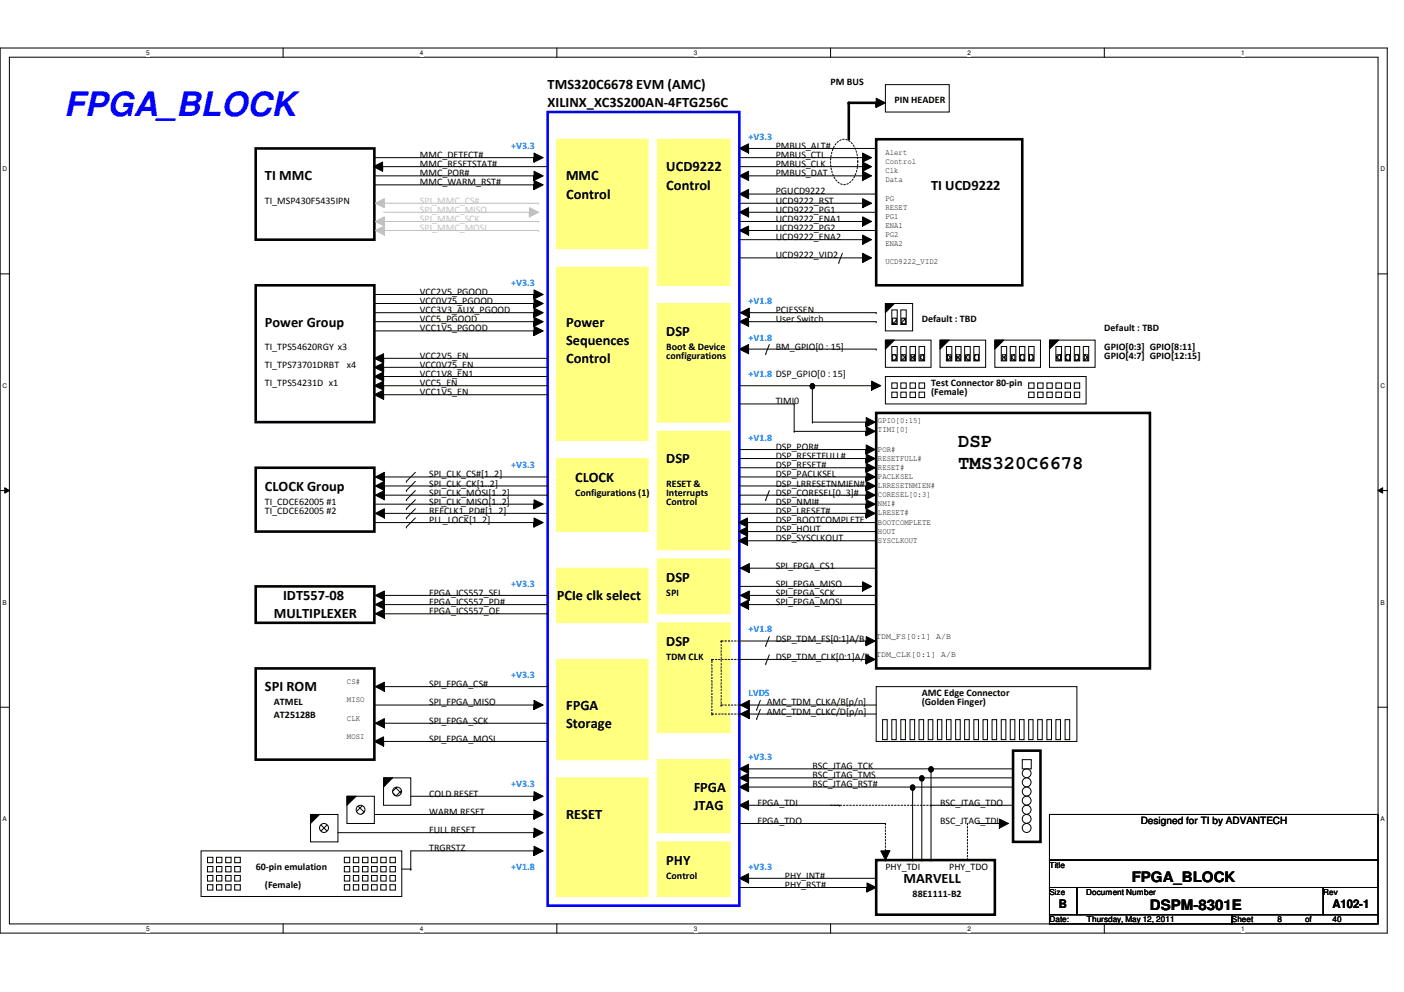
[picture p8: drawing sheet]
<svg xmlns="http://www.w3.org/2000/svg" width="297mm" height="210mm" viewBox="0 0 297 210" stroke-linecap="round" stroke-linejoin="round" font-family="sans-serif">
<path d="M0 10.2h293.5v187.2h-293.5zM2 12.1h289.5v183.4h-289.5z" fill="none" stroke="#000" stroke-width=".21"/>
<g fill="#fff">
<path d="M30.9 10.4h.8v1.5h-.8z"/>
<path d="M30.9 195.7h.8v1.5h-.8z"/>
</g>
<path d="M59.9 10.2v1.9M59.9 195.5v1.9" fill="none" stroke="#000" stroke-width=".21"/>
<g fill="#fff">
<path d="M88.9 10.4h.7v1.5h-.7z"/>
<path d="M88.9 195.7h.7v1.5h-.7z"/>
</g>
<path d="M117.8 10.2v1.9M117.8 195.5v1.9" fill="none" stroke="#000" stroke-width=".21"/>
<g fill="#fff">
<path d="M146.8 10.4h.7v1.5h-.7z"/>
<path d="M146.8 195.7h.7v1.5h-.7z"/>
</g>
<path d="M175.7 10.2v1.9M175.7 195.5v1.9" fill="none" stroke="#000" stroke-width=".21"/>
<g fill="#fff">
<path d="M204.7 10.4h.7v1.5h-.7z"/>
<path d="M204.7 195.7h.7v1.5h-.7z"/>
</g>
<path d="M233.6 10.2v1.9M233.6 195.5v1.9" fill="none" stroke="#000" stroke-width=".21"/>
<g fill="#fff">
<path d="M262.6 10.4h.8v1.5h-.8z"/>
<path d="M262.6 195.7h.8v1.5h-.8z"/>
<path d="M.5 35h1v1.5h-1z"/>
<path d="M292.1 35h.9v1.5h-.9z"/>
<path d="M.5 80.9h1v1.5h-1z"/>
<path d="M292.1 80.9h.9v1.5h-.9z"/>
</g>
<path d="M0 58h2M291.5 58h2" fill="none" stroke="#000" stroke-width=".21"/>
<g fill="#fff">
<path d="M.5 126.7h.9v1.5h-.9z"/>
<path d="M292.1 126.7h.8v1.5h-.8z"/>
</g>
<path d="M0 103.8h2M1 103.2l1 .6-1 .6zM291.5 103.8l1-.6v1.2zM291.5 103.8h2" fill="none" stroke="#000" stroke-width=".21"/>
<path d="M1 103.2l1 .6-1 .6zM291.5 103.8l1-.6v1.2z" fill="#000"/>
<g fill="#fff">
<path d="M.5 172.6h.9v1.5h-.9z"/>
<path d="M292.1 172.6h.8v1.5h-.8z"/>
</g>
<g fill="none" stroke="#000" stroke-width=".21">
<path d="M156.4 31.4l2-1v2v-1v1zM156.4 37.2l2-1v2v-1v1zM156.4 33.4h27M156.4 35.3h27M158.4 31.4h27M158.4 37.2h25M182.5 32.4l1.9 1-1.9 .9zM182.5 34.3l1.9 1-1.9 .9zM182.5 36.2l1.9 1-1.9 1zM183.4 33.4h.1M183.4 35.3h.1M183.4 37.2h.1"/>
<path d="M185.4 31.4h.1M156.4 44.9l2-1v2v-1v1zM156.4 46.9h27M158.4 44.9h27M182.5 45.9l1.9 1-1.9 .9zM183.4 46.9h.1M185.4 44.9h.1M79.2 68.1h34.8M113 67.1l1.9 1-1.9 .9zM114 68.1h.1M156.4 95.1h.1M156.4 95.1h29"/>
<path d="M156.4 97h29M156.4 99h29M171.9 89.3h13.5M171.9 81.6h13.5M183.3 88.3l1.9 1-1.9 1zM183.3 94.1l1.9 1-1.9 1zM183.3 96.1l1.9 .9-1.9 1zM183.3 98l1.9 1-1.9 .9zM183.3 99.9l1.9 1-1.9 1zM185.4 89.3h.1M185.4 81.6h.1M185.4 97h.1"/>
<path d="M185.4 99h.1M156.4 100.9h29M156.4 102.8h29M156.4 104.8h29M156.4 106.7h29M156.4 108.6h29M156.4 110.6h29M156.4 114.4h29M183.3 101.9l1.9 .9-1.9 1zM183.3 103.8l1.9 1-1.9 .9zM183.3 107.7l1.9 .9-1.9 1zM185.4 100.9h.1"/>
<path d="M185.4 102.8h.1M185.4 104.8h.1M185.4 106.7h.1M185.4 108.6h.1M185.4 110.6h.1M185.4 114.4h.1M0 149.6h2M79.2 145.3h36.7M79.2 149.2h34.8M79.2 153h36.7M81.1 156.9h34.8M113 148.2l1.9 1-1.9 .9z"/>
<path d="M114 149.2h.1M115.9 145.3h.1M115.9 153h.1M115.9 156.9h.1M291.5 149.6h2"/>
</g>
<path d="M115.9 23.7h40.5v167.9h-40.5z" fill="none" stroke="#00f" stroke-width=".55"/>
<g fill="#000">
<path d="M156.4 31.4l2-1v2v-1v1z" fill-rule="evenodd"/>
<path d="M156.4 37.2l2-1v2v-1v1z" fill-rule="evenodd"/>
<path d="M182.5 32.4l1.9 1-1.9 .9z" fill-rule="evenodd"/>
<path d="M182.5 34.3l1.9 1-1.9 .9z" fill-rule="evenodd"/>
<path d="M182.5 36.2l1.9 1-1.9 1z" fill-rule="evenodd"/>
<path d="M156.4 44.9l2-1v2v-1v1z" fill-rule="evenodd"/>
<path d="M182.5 45.9l1.9 1-1.9 .9z" fill-rule="evenodd"/>
<path d="M113 67.1l1.9 1-1.9 .9z" fill-rule="evenodd"/>
<path d="M183.3 88.3l1.9 1-1.9 1z" fill-rule="evenodd"/>
<path d="M183.3 94.1l1.9 1-1.9 1z" fill-rule="evenodd"/>
<path d="M183.3 96.1l1.9 .9-1.9 1z" fill-rule="evenodd"/>
<path d="M183.3 98l1.9 1-1.9 .9z" fill-rule="evenodd"/>
<path d="M183.3 99.9l1.9 1-1.9 1z" fill-rule="evenodd"/>
<path d="M183.3 101.9l1.9 .9-1.9 1z" fill-rule="evenodd"/>
<path d="M183.3 103.8l1.9 1-1.9 .9z" fill-rule="evenodd"/>
<path d="M183.3 107.7l1.9 .9-1.9 1z" fill-rule="evenodd"/>
<path d="M113 148.2l1.9 1-1.9 .9z" fill-rule="evenodd"/>
</g>
<path d="M54.1 31.4h25.1v19.3h-25.1zM54.1 60.4h25.1v28.9h-25.1zM54.1 99h25.1v13.5h-25.1zM185.4 87.4h57.9v54h-57.9zM54.1 141.4h25.1v19.3h-25.1z" fill="none" stroke="#000" stroke-width=".55"/>
<path d="M139.1 64.2h15.4v25.1h-15.4z" fill-rule="evenodd" fill="#ffff80"/>
<path d="M139.1 64.2h15.4v25.1h-15.4z" fill="none" stroke="#ffff80" stroke-width=".21"/>
<path d="M139.1 91.3h15.4v25h-15.4z" fill-rule="evenodd" fill="#ffff80"/>
<path d="M139.1 91.3h15.4v25h-15.4z" fill="none" stroke="#ffff80" stroke-width=".21"/>
<path d="M183.3 105.7l1.9 1-1.9 1z" fill-rule="evenodd" fill="#000"/>
<path d="M183.3 105.7l1.9 1-1.9 1z" fill="none" stroke="#000" stroke-width=".21"/>
<path d="M139.1 29.5h15.4v30.9h-15.4z" fill-rule="evenodd" fill="#ffff80"/>
<path d="M139.1 29.5h15.4v30.9h-15.4z" fill="none" stroke="#ffff80" stroke-width=".21"/>
<g fill="#000">
<path d="M79.2 77.7l1.9-.9v1.9v-1v1z" fill-rule="evenodd"/>
<path d="M79.2 79.7l1.9-1v1.9v-.9v.9z" fill-rule="evenodd"/>
<path d="M79.2 75.8l1.9-1v2v-1v1z" fill-rule="evenodd"/>
<path d="M113 69l1.9 1-1.9 1z" fill-rule="evenodd"/>
<path d="M79.2 81.6l1.9-1v1.9v-.9v.9z" fill-rule="evenodd"/>
<path d="M79.2 156.9l1.9-1v2v-1v1z" fill-rule="evenodd"/>
<path d="M79.4 153l1.9-.9v1.9v-1v1z" fill-rule="evenodd"/>
<path d="M79.4 145.3l1.9-.9v1.9v-1v1z" fill-rule="evenodd"/>
</g>
<g fill="none" stroke="#000" stroke-width=".21">
<path d="M79.2 77.7l1.9-.9v1.9v-1v1zM79.2 79.7l1.9-1v1.9v-.9v.9zM79.2 75.8l1.9-1v2v-1v1zM79.2 77.7h36.7M79.2 75.8h36.7M79.2 79.7h36.7M79.2 70h34.8M113 69l1.9 1-1.9 1zM114 70h.1M115.9 77.7h.1M115.9 75.8h.1M115.9 79.7h.1"/>
<path d="M79.2 81.6l1.9-1v1.9v-.9v.9zM79.2 81.6h36.7M79.2 83.5h36.7M115.9 81.6h.1M115.9 83.5h.1M79.2 156.9l1.9-1v2v-1v1zM79.4 153l1.9-.9v1.9v-1v1zM79.4 145.3l1.9-.9v1.9v-1v1z"/>
</g>
<path d="M117.8 56.5h19.3v36.7h-19.3z" fill-rule="evenodd" fill="#ffff80"/>
<path d="M117.8 56.5h19.3v36.7h-19.3z" fill="none" stroke="#ffff80" stroke-width=".21"/>
<g fill="#000">
<path d="M113 65.2l1.9 1-1.9 .9z" fill-rule="evenodd"/>
<path d="M79.2 83.5l1.9-1v2v-1v1z" fill-rule="evenodd"/>
<path d="M79.4 100.9l1.9-1v2v-1v1z" fill-rule="evenodd"/>
</g>
<path d="M79.2 66.2h34.8M113 65.2l1.9 1-1.9 .9zM114 66.2h.1M79.2 83.5l1.9-1v2v-1v1zM79.4 100.9l1.9-1v2v-1v1zM81.1 100.9h34.8M115.9 100.9h.1" fill="none" stroke="#000" stroke-width=".21"/>
<path d="M117.8 139.5h19.3v21.2h-19.3z" fill-rule="evenodd" fill="#ffff80"/>
<path d="M117.8 139.5h19.3v21.2h-19.3z" fill="none" stroke="#ffff80" stroke-width=".21"/>
<path d="M139.1 160.7h15.4v15.5h-15.4z" fill-rule="evenodd" fill="#ffff80"/>
<path d="M139.1 160.7h15.4v15.5h-15.4z" fill="none" stroke="#ffff80" stroke-width=".21"/>
<g fill="none" stroke="#000" stroke-width=".21">
<path d="M187.3 72h9.7v5.7h-9.7zM187.3 72h1.9l-1.9 1.9zM187.3 79.7h42.5v5.8h-42.5zM188.7 73.3h1.1v3.1h-1.1zM188.8 75.1h.8v1.1h-.8zM190.6 73.3h1.1v3.1h-1.1zM190.8 75.1h.8v1.1h-.8zM192.5 73.3h1.2v3.1h-1.2zM192.7 75.1h.8v1.1h-.8zM194.4 73.3h1.2v3.1h-1.2zM194.6 75.1h.8v1.1h-.8zM198.9 72h9.6v5.7h-9.6z"/>
<path d="M198.9 72h1.9l-1.9 1.9zM200.2 73.3h1.2v3.1h-1.2zM200.4 75.1h.8v1.1h-.8zM202.2 73.3h1.1v3.1h-1.1zM202.3 75.1h.9v1.1h-.9zM204.1 73.3h1.2v3.1h-1.2zM204.3 75.1h.8v1.1h-.8zM206 73.3h1.2v3.1h-1.2zM206.2 75.1h.8v1.1h-.8zM184.4 80.6l1.9 1-1.9 .9zM188.7 81h1.1v1.2h-1.1zM188.7 83h1.1v1.1h-1.1z"/>
<path d="M190.6 81h1.1v1.2h-1.1zM190.6 83h1.1v1.1h-1.1zM192.5 81h1.2v1.2h-1.2zM192.5 83h1.2v1.1h-1.2zM194.4 81h1.2v1.2h-1.2zM194.4 83h1.2v1.1h-1.2zM217.6 81h1.2v1.2h-1.2zM217.6 83h1.2v1.1h-1.2zM219.5 81h1.2v1.2h-1.2zM219.5 83h1.2v1.1h-1.2zM221.5 81h1.1v1.2h-1.1zM221.5 83h1.1v1.1h-1.1z"/>
<path d="M223.4 81h1.2v1.2h-1.2zM223.4 83h1.2v1.1h-1.2zM225.3 81h1.2v1.2h-1.2zM225.3 83h1.2v1.1h-1.2zM227.3 81h1.1v1.2h-1.1zM227.3 83h1.1v1.1h-1.1zM156.4 112.5h29M185.4 112.5h.1"/>
</g>
<g fill="#000">
<path d="M187.3 72h1.9l-1.9 1.9zM198.9 72h1.9l-1.9 1.9z"/>
<path d="M188.8 75.1h.8v1.1h-.8z" fill-rule="evenodd"/>
<path d="M190.8 75.1h.8v1.1h-.8z" fill-rule="evenodd"/>
<path d="M192.7 75.1h.8v1.1h-.8z" fill-rule="evenodd"/>
<path d="M194.6 75.1h.8v1.1h-.8z" fill-rule="evenodd"/>
<path d="M200.4 75.1h.8v1.1h-.8z" fill-rule="evenodd"/>
<path d="M202.3 75.1h.9v1.1h-.9z" fill-rule="evenodd"/>
<path d="M204.3 75.1h.8v1.1h-.8z" fill-rule="evenodd"/>
<path d="M206.2 75.1h.8v1.1h-.8z" fill-rule="evenodd"/>
<path d="M184.4 80.6l1.9 1-1.9 .9z" fill-rule="evenodd"/>
</g>
<circle cx="171.9" cy="81.6" r=".57" fill="#000"/>
<path d="M139.1 178.1h15.4v11.6h-15.4z" fill-rule="evenodd" fill="#ffff80"/>
<path d="M139.1 178.1h15.4v11.6h-15.4z" fill="none" stroke="#ffff80" stroke-width=".21"/>
<g fill="#000">
<path d="M156.2 112.5l2-1v2v-1v1z" fill-rule="evenodd"/>
<path d="M156.2 114.4l2-.9v1.9v-1v1z" fill-rule="evenodd"/>
<path d="M156.2 110.6l2-1v1.9v-.9v.9z" fill-rule="evenodd"/>
</g>
<path d="M156.2 112.5l2-1v2v-1v1zM156.2 114.4l2-.9v1.9v-1v1zM156.2 110.6l2-1v1.9v-.9v.9zM162 105.7h.1M162.8 103.8l-.8 1.9" fill="none" stroke="#000" stroke-width=".21"/>
<path d="M139.1 131.8h15.4v23.1h-15.4z" fill-rule="evenodd" fill="#ffff80"/>
<path d="M139.1 131.8h15.4v23.1h-15.4z" fill="none" stroke="#ffff80" stroke-width=".21"/>
<path d="M117.8 29.5h19.3v23.2h-19.3z" fill-rule="evenodd" fill="#ffff80"/>
<path d="M117.8 29.5h19.3v23.2h-19.3z" fill="none" stroke="#ffff80" stroke-width=".21"/>
<g fill="none" stroke="#000" stroke-width=".21">
<path d="M156.4 41.1l2-1v1.9v-.9v.9zM156.4 43h27M158.4 41.1h27M182.5 42l1.9 1-1.9 .9zM183.4 43h.1M185.4 41.1h.1M156.4 127.9l2-.9v1.9v-1v1zM156.4 120.2h29M156.4 124.1h27M156.4 126h29M156.4 135.6h29M156.4 139.5h29"/>
<path d="M156.6 126l1.9-.9v1.9v-1v1zM156.6 120.2l1.9-.9v1.9v-1v1zM158.4 127.9h27M162 136.6h.1M162.8 134.7l-.8 1.9M162.8 138.6l-.8 1.9M182.5 123.1l1.9 1-1.9 1zM183.3 134.7l1.9 .9-1.9 1zM183.3 138.6l1.9 .9-1.9 1zM183.4 124.1h.1M185.4 120.2h.1M185.4 126h.1"/>
<path d="M185.4 127.9h.1M185.4 135.6h.1M185.4 139.5h.1M156.4 149.2h.1M156.4 151.1h.1M156.4 149.2h29M156.4 151.1h29M156.6 149.2l1.9-1v1.9v-.9v.9zM156.6 151.1l1.9-1v2v-1v1zM160.1 150.1h.1M160.1 152.1h.1M160.9 148.2l-.8 1.9"/>
<path d="M160.9 150.1l-.8 2M162 140.5h.1M185.4 145.3h42.4v11.6h-42.4zM186.7 152.3h1v4.2h-1zM188.7 152.3h.9v4.2h-.9zM190.6 152.3h1v4.2h-1zM192.5 152.3h1v4.2h-1zM194.4 152.3h1v4.2h-1zM196.4 152.3h1v4.2h-1zM198.3 152.3h1v4.2h-1zM200.2 152.3h1v4.2h-1zM202.2 152.3h1v4.2h-1z"/>
<path d="M204.1 152.3h1v4.2h-1zM206 152.3h1v4.2h-1zM208 152.3h.9v4.2h-.9zM209.9 152.3h1v4.2h-1zM211.8 152.3h1v4.2h-1zM213.7 152.3h1v4.2h-1zM215.7 152.3h1v4.2h-1zM217.6 152.3h1v4.2h-1zM219.5 152.3h1v4.2h-1zM221.5 152.3h1v4.2h-1zM223.4 152.3h1v4.2h-1zM225.3 152.3h1v4.2h-1z"/>
</g>
<g fill="#000">
<path d="M156.4 41.1l2-1v1.9v-.9v.9z" fill-rule="evenodd"/>
<path d="M182.5 42l1.9 1-1.9 .9z" fill-rule="evenodd"/>
<path d="M156.4 127.9l2-.9v1.9v-1v1z" fill-rule="evenodd"/>
<path d="M156.6 126l1.9-.9v1.9v-1v1z" fill-rule="evenodd"/>
<path d="M156.6 120.2l1.9-.9v1.9v-1v1z" fill-rule="evenodd"/>
<path d="M182.5 123.1l1.9 1-1.9 1z" fill-rule="evenodd"/>
<path d="M183.3 134.7l1.9 .9-1.9 1z" fill-rule="evenodd"/>
<path d="M183.3 138.6l1.9 .9-1.9 1z" fill-rule="evenodd"/>
<path d="M156.6 149.2l1.9-1v1.9v-.9v.9z" fill-rule="evenodd"/>
<path d="M156.6 151.1l1.9-1v2v-1v1z" fill-rule="evenodd"/>
</g>
<path d="M150.6 139.5h.1M152.6 135.6v13.6M152.6 135.6h.1M156.4 135.6h-3.8M156.4 139.5h-5.8M150.6 151.1h.1M150.6 151.1v-11.6M152.6 149.2h.1M156.4 149.2h-3.8M156.4 151.1h-5.8" fill="none" stroke="#000" stroke-width=".21" stroke-dasharray=".3 .3"/>
<path d="M139.1 118.3h15.4v11.6h-15.4z" fill-rule="evenodd" fill="#ffff80"/>
<path d="M139.1 118.3h15.4v11.6h-15.4z" fill="none" stroke="#ffff80" stroke-width=".21"/>
<path d="M79.2 64.2h34.8M79.2 62.3h34.8M113 63.2l1.9 1-1.9 1zM113 61.3l1.9 1-1.9 .9zM114 64.2h.1M114 62.3h.1" fill="none" stroke="#000" stroke-width=".21"/>
<g fill="#000">
<path d="M113 63.2l1.9 1-1.9 1z" fill-rule="evenodd"/>
<path d="M113 61.3l1.9 1-1.9 .9z" fill-rule="evenodd"/>
</g>
<path d="M117.8 164.6h19.3v25.1h-19.3z" fill-rule="evenodd" fill="#ffff80"/>
<path d="M117.8 164.6h19.3v25.1h-19.3z" fill="none" stroke="#ffff80" stroke-width=".21"/>
<g fill="none" stroke="#000" stroke-width=".21">
<path d="M156.4 81.6h15.5M171.9 81.6h.1M171.9 89.3h.1M171.9 81.6v7.7M71.5 176.2h42.5M79.2 172.3h34.8M86.9 168.5h27.1M113 167.5l1.9 1-1.9 .9zM113 171.4l1.9 .9-1.9 1zM113 175.2l1.9 1-1.9 1zM114 168.5h.1M114 172.3h.1"/>
<path d="M114 176.2h.1"/>
</g>
<g fill="#000">
<path d="M113 167.5l1.9 1-1.9 .9z" fill-rule="evenodd"/>
<path d="M113 171.4l1.9 .9-1.9 1z" fill-rule="evenodd"/>
<path d="M113 175.2l1.9 1-1.9 1z" fill-rule="evenodd"/>
</g>
<path d="M79.4 43l1.9-1v1.9v-.9v.9z" fill-rule="evenodd" fill="#c0c0c0"/>
<path d="M79.4 43l1.9-1v1.9v-.9v.9zM81.1 44.9h30.9M81.1 43h32.9M81.1 46.9h32.9M112 44.9h.1M114 43h.1M114 46.9h.1" fill="none" stroke="#c0c0c0" stroke-width=".21"/>
<path d="M79.4 46.9l1.9-1v1.9v-.9v.9z" fill-rule="evenodd" fill="#c0c0c0"/>
<path d="M79.4 46.9l1.9-1v1.9v-.9v.9zM81.1 48.8h32.9M114 48.8h.1" fill="none" stroke="#c0c0c0" stroke-width=".21"/>
<g fill="#000">
<path d="M79 35.3l1.9-1v1.9v-.9v.9z" fill-rule="evenodd"/>
<path d="M113 32.4l1.9 1-1.9 .9z" fill-rule="evenodd"/>
<path d="M113 38.2l1.9 .9-1.9 1z" fill-rule="evenodd"/>
<path d="M113 36.2l1.9 1-1.9 1z" fill-rule="evenodd"/>
</g>
<path d="M79 35.3l1.9-1v1.9v-.9v.9zM79.2 35.3h.1M79.2 33.4h34.8M79.2 39.1h34.8M79.2 35.3h36.7M79.2 37.2h34.8M113 32.4l1.9 1-1.9 .9zM113 38.2l1.9 .9-1.9 1zM113 36.2l1.9 1-1.9 1zM114 33.4h.1M114 39.1h.1M114 37.2h.1" fill="none" stroke="#000" stroke-width=".21"/>
<path d="M79.4 48.8l1.9-1v1.9v-.9v.9z" fill-rule="evenodd" fill="#c0c0c0"/>
<path d="M79.4 48.8l1.9-1v1.9v-.9v.9z" fill="none" stroke="#c0c0c0" stroke-width=".21"/>
<g fill="none" stroke="#000" stroke-width=".21">
<path d="M156.4 48.8l2-1v1.9v-.9v.9zM156.4 50.7h27M158.4 48.8h27M182.5 49.7l1.9 1-1.9 1zM183.4 50.7h.1M185.4 48.8h.1M156.4 73.9l2-1v1.9v-.9v.9zM156.4 68.1l2-1v1.9v-.9v.9zM156.4 73.9h29M156.4 66.2h29M156.6 66.2l1.9-1v1.9v-.9v.9zM158.4 68.1h27"/>
<path d="M162 74.8h.1M162.8 72.9l-.8 1.9M185.4 73.9h.1M185.4 68.1h.1M185.4 66.2h.1M187.3 64.2h1.9l-1.9 2zM187.3 64.2h5.8v5.8h-5.8zM188.7 65.6h1.1v3.1h-1.1zM188.8 67.3h.8v1.2h-.8zM190.6 65.6h1.1v3.1h-1.1zM190.8 67.3h.8v1.2h-.8zM210.5 72h9.6v5.7h-9.6z"/>
<path d="M210.5 72h1.9l-1.9 1.9zM211.8 73.3h1.2v3.1h-1.2zM212 75.1h.8v1.1h-.8zM213.7 73.3h1.2v3.1h-1.2zM213.9 75.1h.8v1.1h-.8zM215.7 73.3h1.1v3.1h-1.1zM215.9 75.1h.8v1.1h-.8zM217.6 73.3h1.2v3.1h-1.2zM217.8 75.1h.8v1.1h-.8zM222 72h9.7v5.7h-9.7zM222 72h2l-2 1.9zM223.4 73.3h1.2v3.1h-1.2z"/>
<path d="M223.6 75.1h.8v1.1h-.8zM225.3 73.3h1.2v3.1h-1.2zM225.5 75.1h.8v1.1h-.8zM227.3 73.3h1.1v3.1h-1.1zM227.5 75.1h.7v1.1h-.7zM229.2 73.3h1.1v3.1h-1.1zM229.4 75.1h.8v1.1h-.8z"/>
</g>
<g fill="#000">
<path d="M187.3 64.2h1.9l-1.9 2zM210.5 72h1.9l-1.9 1.9zM222 72h2l-2 1.9z"/>
<path d="M156.4 48.8l2-1v1.9v-.9v.9z" fill-rule="evenodd"/>
<path d="M182.5 49.7l1.9 1-1.9 1z" fill-rule="evenodd"/>
<path d="M156.4 73.9l2-1v1.9v-.9v.9z" fill-rule="evenodd"/>
<path d="M156.4 68.1l2-1v1.9v-.9v.9z" fill-rule="evenodd"/>
<path d="M156.6 66.2l1.9-1v1.9v-.9v.9z" fill-rule="evenodd"/>
<path d="M188.8 67.3h.8v1.2h-.8z" fill-rule="evenodd"/>
<path d="M190.8 67.3h.8v1.2h-.8z" fill-rule="evenodd"/>
<path d="M212 75.1h.8v1.1h-.8z" fill-rule="evenodd"/>
<path d="M213.9 75.1h.8v1.1h-.8z" fill-rule="evenodd"/>
<path d="M215.9 75.1h.8v1.1h-.8z" fill-rule="evenodd"/>
<path d="M217.8 75.1h.8v1.1h-.8z" fill-rule="evenodd"/>
<path d="M223.6 75.1h.8v1.1h-.8z" fill-rule="evenodd"/>
<path d="M225.5 75.1h.8v1.1h-.8z" fill-rule="evenodd"/>
<path d="M227.5 75.1h.7v1.1h-.7z" fill-rule="evenodd"/>
<path d="M229.4 75.1h.8v1.1h-.8z" fill-rule="evenodd"/>
</g>
<path d="M112 43.9l2 1-2 1z" fill-rule="evenodd" fill="#c0c0c0"/>
<path d="M112 43.9l2 1-2 1z" fill="none" stroke="#c0c0c0" stroke-width=".21"/>
<g fill="none" stroke="#000" stroke-width=".21">
<path d="M156.4 54.6h27M177.5 55.5h.1M178.2 53.6l-.7 1.9M182.5 53.6l1.9 1-1.9 .9zM183.4 54.6h.1M87.9 99.9l-1.9 2M156.4 85.5h11.6M168 91.3h.1M168 85.5h.1M168 91.3h17.4M168 85.5v5.8M183.3 90.3l1.9 1-1.9 .9z"/>
<path d="M185.4 91.3h.1M79.2 106.7h34.8M79.2 110.6h34.8M79.4 102.8l1.9-.9v1.9v-1v1zM79.4 104.8l1.9-1v1.9v-.9v.9zM79.4 108.6l1.9-.9v1.9v-1v1zM81.1 102.8h34.8M81.1 104.8h34.8M81.1 108.6h34.8M86 101.9h.1M86 103.8h.1M86 105.7h.1"/>
<path d="M86 107.7h.1M86 109.6h.1M86 111.5h.1M87.9 101.9l-1.9 1.9M87.9 103.8l-1.9 1.9M87.9 105.7l-1.9 2M87.9 107.7l-1.9 1.9M87.9 109.6l-1.9 1.9M113 105.7l1.9 1-1.9 1zM113 109.6l1.9 1-1.9 .9zM114 106.7h.1M114 110.6h.1"/>
<path d="M115.9 102.8h.1M115.9 104.8h.1M115.9 108.6h.1M65.7 172.3h5.8v5.8h-5.8zM65.7 172.3h1.9l-1.9 1.9zM73.4 168.5h5.8v5.7h-5.8zM73.4 168.5h1.9l-1.9 1.9zM81.1 164.6h5.8v5.8h-5.8zM81.1 164.6h2l-2 1.9zM113 179.1l1.9 .9-1.9 1zM42.5 180h42.5v9.7h-42.5zM43.9 181.4h1.1v1.1h-1.1z"/>
<path d="M43.9 183.3h1.1v1.2h-1.1zM43.9 185.3h1.1v1.1h-1.1zM43.9 187.2h1.1v1.1h-1.1zM45.8 181.4h1.1v1.1h-1.1zM45.8 183.3h1.1v1.2h-1.1zM45.8 187.2h1.1v1.1h-1.1zM45.8 185.3h1.1v1.1h-1.1zM47.7 181.4h1.2v1.1h-1.2zM47.7 183.3h1.2v1.2h-1.2zM47.7 187.2h1.2v1.1h-1.2zM47.7 185.3h1.2v1.1h-1.2zM49.7 181.4h1.1v1.1h-1.1z"/>
<path d="M49.7 183.3h1.1v1.2h-1.1zM49.7 187.2h1.1v1.1h-1.1zM49.7 185.3h1.1v1.1h-1.1zM72.9 181.4h1.1v1.1h-1.1zM72.9 183.3h1.1v1.2h-1.1zM72.9 187.2h1.1v1.1h-1.1zM72.9 185.3h1.1v1.1h-1.1zM74.8 181.4h1.1v1.1h-1.1zM74.8 183.3h1.1v1.2h-1.1zM74.8 187.2h1.1v1.1h-1.1zM74.8 185.3h1.1v1.1h-1.1zM76.7 181.4h1.1v1.1h-1.1z"/>
<path d="M76.7 183.3h1.1v1.2h-1.1zM76.7 187.2h1.1v1.1h-1.1zM76.7 185.3h1.1v1.1h-1.1zM78.6 181.4h1.2v1.1h-1.2zM78.6 183.3h1.2v1.2h-1.2zM78.6 185.3h1.2v1.1h-1.2zM78.6 187.2h1.2v1.1h-1.2zM80.6 181.4h1.1v1.1h-1.1zM80.6 183.3h1.1v1.2h-1.1zM80.6 185.3h1.1v1.1h-1.1zM80.6 187.2h1.1v1.1h-1.1zM82.5 181.4h1.1v1.1h-1.1z"/>
<path d="M82.5 183.3h1.1v1.2h-1.1zM82.5 185.3h1.1v1.1h-1.1zM82.5 187.2h1.1v1.1h-1.1zM85 183.9h1.9M86.9 183.9h.1M114 180h.1M114 180h-27.1v3.9"/>
<circle cx="68.6" cy="175.2" r=".95"/>
<circle cx="76.3" cy="171.3" r=".94"/>
<circle cx="84" cy="167.5" r=".95"/>
</g>
<g fill="#000">
<path d="M65.7 172.3h1.9l-1.9 1.9zM73.4 168.5h1.9l-1.9 1.9zM81.1 164.6h2l-2 1.9z"/>
<path d="M182.5 53.6l1.9 1-1.9 .9z" fill-rule="evenodd"/>
<path d="M183.3 90.3l1.9 1-1.9 .9z" fill-rule="evenodd"/>
<path d="M79.4 102.8l1.9-.9v1.9v-1v1z" fill-rule="evenodd"/>
<path d="M79.4 104.8l1.9-1v1.9v-.9v.9z" fill-rule="evenodd"/>
<path d="M79.4 108.6l1.9-.9v1.9v-1v1z" fill-rule="evenodd"/>
<path d="M113 105.7l1.9 1-1.9 1z" fill-rule="evenodd"/>
<path d="M113 109.6l1.9 1-1.9 .9z" fill-rule="evenodd"/>
<path d="M113 179.1l1.9 .9-1.9 1z" fill-rule="evenodd"/>
<circle cx="68.6" cy="175.2" r=".95"/>
<circle cx="76.3" cy="171.3" r=".94"/>
<circle cx="84" cy="167.5" r=".95"/>
</g>
<path d="M185.4 21.8h-5.8v7.7" fill="none" stroke="#000" stroke-width=".55"/>
<g fill="#000">
<circle cx="179.6" cy="21.8" r=".28"/>
<circle cx="185.4" cy="21.8" r=".28"/>
</g>
<path d="M177 30.3a2.11 2.11 0 0 1 3.6 .6 6.6 6.6 0 0 1-.9 7.8 2.12 2.12 0 0 1-3.1-1 7.1 7.1 0 0 1 .4-7.4z" fill="none" stroke="#000" stroke-width=".21" stroke-dasharray=".3 .3"/>
<path d="M117.8 97h19.3v15.5h-19.3z" fill-rule="evenodd" fill="#ffff80"/>
<path d="M117.8 97h19.3v15.5h-19.3z" fill="none" stroke="#ffff80" stroke-width=".21"/>
<path d="M54.1 124.1h25.1v7.7h-25.1zM214.3 158.8h5.8v19.3h-5.8zM185.4 182h25.1v11.5h-25.1z" fill="none" stroke="#000" stroke-width=".55"/>
<g fill="#000">
<path d="M79.4 126l1.9-.9v1.9v-1v1z" fill-rule="evenodd"/>
<path d="M79.4 129.9l1.9-1v1.9v-.9v.9z" fill-rule="evenodd"/>
<path d="M79.4 127.9l1.9-.9v1.9v-1v1z" fill-rule="evenodd"/>
<path d="M156.4 162.7l2-1v2v-1v1z" fill-rule="evenodd"/>
<path d="M156.4 164.6l2-.9v1.9v-1v1z" fill-rule="evenodd"/>
<path d="M156.4 166.5l2-.9v1.9v-1v1z" fill-rule="evenodd"/>
<path d="M156.4 170.4l2-1v2v-1v1z" fill-rule="evenodd"/>
<path d="M211.5 173.3l1.9 .9-1.9 1z" fill-rule="evenodd"/>
<path d="M156.4 185.8l2-.9v1.9v-1v1z" fill-rule="evenodd"/>
<path d="M183.4 186.8l2 1-2 .9z" fill-rule="evenodd"/>
<path d="M186.3 180h2h-1h1l-1 2z" fill-rule="evenodd"/>
</g>
<g fill="none" stroke="#000" stroke-width=".21">
<path d="M79.4 126l1.9-.9v1.9v-1v1zM79.4 129.9l1.9-1v1.9v-.9v.9zM79.4 127.9l1.9-.9v1.9v-1v1zM81.1 126h34.8M81.1 129.9h34.8M81.1 127.9h34.8M115.9 126h.1M115.9 129.9h.1M115.9 127.9h.1M156.4 162.7l2-1v2v-1v1zM156.4 164.6l2-.9v1.9v-1v1zM156.4 166.5l2-.9v1.9v-1v1z"/>
<path d="M156.4 170.4l2-1v2v-1v1zM156.4 170.4h21.3M156.4 174.2h30.9M158.4 162.7h55.9M158.4 164.6h55.9M158.4 166.5h55.9M177.7 170.4h.1M187.3 174.2h.1M193.1 166.5v15.5M195 164.6v17.4M197 162.7h.1M197 170.4h17.3"/>
<path d="M197 162.7v19.3M206.6 174.2h5.8M211.5 173.3l1.9 .9-1.9 1zM212.4 174.2h.1M214.3 162.7h.1M214.3 164.6h.1M214.3 166.5h.1M214.3 170.4h.1M216.3 160.7h1.9v2h-1.9zM156.4 185.8l2-.9v1.9v-1v1zM156.4 187.8h27M158.4 185.8h27"/>
<path d="M183.4 186.8l2 1-2 .9zM183.4 187.8h.1M185.4 185.8h.1M186.3 180h2h-1h1l-1 2zM193.1 182h.1M195 182h.1M197 182h.1"/>
<circle cx="217.2" cy="175.2" r=".94"/>
<circle cx="217.2" cy="165.5" r=".94"/>
<circle cx="217.2" cy="167.5" r=".94"/>
<circle cx="217.2" cy="171.3" r=".94"/>
<circle cx="217.2" cy="173.3" r=".94"/>
<circle cx="217.2" cy="163.6" r=".94"/>
<circle cx="217.2" cy="169.4" r=".94"/>
</g>
<path d="M175.7 170.4h21.3M187.3 174.2v7.8M197 170.4h.1M204.7 174.2h.1M187.3 182h.1M204.7 182v-7.8" fill="none" stroke="#000" stroke-width=".21" stroke-dasharray=".3 .3"/>
<g fill="#000">
<circle cx="193.1" cy="166.5" r=".57"/>
<circle cx="195" cy="164.6" r=".57"/>
<circle cx="197" cy="162.7" r=".57"/>
</g>
<path d="M117.8 120.2h19.3v11.6h-19.3z" fill-rule="evenodd" fill="#ffff80"/>
<path d="M117.8 120.2h19.3v11.6h-19.3z" fill="none" stroke="#ffff80" stroke-width=".21"/>
<path d="M185.4 29.5h30.9v30.9h-30.9z" fill="none" stroke="#000" stroke-width=".55"/>
<path d="M185.4 20.8l1.9 1-1.9 .9z" fill-rule="evenodd" fill="#000"/>
<path d="M187.3 17.9h13.5v5.8h-13.5zM185.4 20.8l1.9 1-1.9 .9zM222 172.3h69.5v9.7h-69.5zM222 182h69.5v5.8h-69.5zM222 187.8h5.8v5.7h-5.8zM222 193.5h38.6v2h-38.6zM227.8 187.8h52.1v5.7h-52.1zM260.6 193.5h30.9v2h-30.9zM279.9 187.8h11.6v5.7h-11.6z" fill="none" stroke="#000" stroke-width=".21"/>
<text font-size="7.1" fill="#00f" x="13.6" y="24.5">FPGA_BLOCK</text>
<g font-size="4">
<text x="202.7" y="94.7">DSP</text>
<text x="202.7" y="99.3">TMS320C6678</text>
</g>
<g font-size="3">
<text x="115.9" y="22.7">XILINX_XC3S200AN-4FTG256C</text>
<text x="115.9" y="18.9">TMS320C6678 EVM (AMC)</text>
<text x="56" y="38.2">TI MMC</text>
<text x="119.8" y="38.2">MMC</text>
<text x="141" y="36.3">UCD9222</text>
<text x="141" y="40.1">Control</text>
<text x="197" y="40.1">TI UCD9222</text>
<text x="119.8" y="42">Control</text>
<text x="56" y="69.1">Power Group</text>
<text x="119.8" y="69.1">Power</text>
<text x="141" y="71">DSP</text>
<text x="119.8" y="72.9">Sequences</text>
<text x="119.8" y="76.8">Control</text>
<text x="121.7" y="101.9">CLOCK</text>
<text x="141" y="98">DSP</text>
<text x="56" y="103.8">CLOCK Group</text>
<text x="141" y="123.1">DSP</text>
<text x="58" y="130.9">MULTIPLEXER</text>
<text x="59.9" y="127">IDT557-08</text>
<text x="117.8" y="127">PCIe clk select</text>
<text x="141" y="136.7">DSP</text>
<text x="56" y="146.3">SPI ROM</text>
<text x="119.8" y="150.2">FPGA</text>
<text x="119.8" y="154">Storage</text>
<text x="146.8" y="167.5">FPGA</text>
<text x="119.8" y="173.3">RESET</text>
<text x="146.8" y="171.4">JTAG</text>
<text x="141" y="183">PHY</text>
<text x="191.2" y="186.8">MARVELL</text>
<text x="239.4" y="186.7">FPGA_BLOCK</text>
<text x="243.3" y="192.5">DSPM-8301E</text>
</g>
<g font-size="2.5">
<text x="224" y="192">B</text>
<text x="281.9" y="192">A102-1</text>
</g>
<g font-size="2.1">
<text x="175.7" y="18">PM BUS</text>
<text x="189.2" y="21.8">PIN HEADER</text>
<text x="88.9" y="33.4">MMC_DETECT#</text>
<text x="88.9" y="35.4">MMC_RESETSTAT#</text>
<text x="164.1" y="31.5">PMBUS_ALT#</text>
<text x="164.1" y="33.4">PMBUS_CTL</text>
<text x="164.1" y="35.4">PMBUS_CLK</text>
<text x="88.9" y="39.2">MMC_WARM_RST#</text>
<text x="88.9" y="37.3">MMC_POR#</text>
<text x="164.1" y="37.3">PMBUS_DAT</text>
<text x="164.1" y="41.1">PGUCD9222</text>
<text x="56" y="43.1">TI_MSP430F5435IPN</text>
<text x="164.1" y="45">UCD9222_PG1</text>
<text x="164.1" y="46.9">UCD9222_ENA1</text>
<text x="164.1" y="43.1">UCD9222_RST</text>
<text x="164.1" y="48.9">UCD9222_PG2</text>
<text x="164.1" y="50.8">UCD9222_ENA2</text>
<text x="164.1" y="54.7">UCD9222_VID2</text>
<text x="88.9" y="64.3">VCC0V75_PGOOD</text>
<text x="88.9" y="62.4">VCC2V5_PGOOD</text>
<text x="88.9" y="66.3">VCC3V3_AUX_PGOOD</text>
<text x="88.9" y="68.2">VCC5_PGOOD</text>
<text x="88.9" y="70.1">VCC1V5_PGOOD</text>
<text x="164.1" y="68.2">User Switch</text>
<text x="164.1" y="66.3">PCIESSEN</text>
<text x="195" y="68.2">Default : TBD</text>
<text x="233.6" y="70.1">Default : TBD</text>
<text x="56" y="74">TI_TPS54620RGY x3</text>
<text x="56" y="77.9">TI_TPS73701DRBT</text>
<text x="73.4" y="77.9">x4</text>
<text x="88.9" y="75.9">VCC2V5_EN</text>
<text x="88.9" y="77.9">VCC0V75_EN</text>
<text x="141" y="74">Boot &amp; Device</text>
<text x="141" y="75.9">configurations</text>
<text x="164.1" y="74">BM_GPIO[0 : 15]</text>
<text x="233.6" y="75.9">GPIO[4:7] GPIO[12:15]</text>
<text x="233.6" y="74">GPIO[0:3] GPIO[8:11]</text>
<text x="56" y="81.7">TI_TPS54231D x1</text>
<text x="88.9" y="79.8">VCC1V8_EN1</text>
<text x="88.9" y="81.7">VCC5_EN</text>
<text x="88.9" y="83.7">VCC1V5_EN</text>
<text x="197" y="81.7">Test Connector 80-pin</text>
<text x="197" y="83.7">(Female)</text>
<text x="164.1" y="85.6">TIMI0</text>
<text x="164.1" y="95.2">DSP_POR#</text>
<text x="90.8" y="101">SPI_CLK_CS#[1..2]</text>
<text x="164.1" y="97.2">DSP_RESETFULL#</text>
<text x="164.1" y="99.1">DSP_RESET#</text>
<text x="164.1" y="101">DSP_PACLKSEL</text>
<text x="56" y="106.8">TI_CDCE62005 #1</text>
<text x="90.8" y="103">SPI_CLK_CK[1..2]</text>
<text x="90.8" y="104.9">SPI_CLK_MOSI[1..2]</text>
<text x="90.8" y="106.8">SPI_CLK_MISO[1..2]</text>
<text x="121.7" y="104.9">Configurations (1)</text>
<text x="141" y="103">RESET &amp;</text>
<text x="141" y="106.8">Control</text>
<text x="141" y="104.9">Interrupts</text>
<text x="164.1" y="103">DSP_LRRESETNMIEN#</text>
<text x="164.1" y="104.9">DSP_CORESEL[0..3]#</text>
<text x="164.1" y="106.8">DSP_NMI#</text>
<text x="56" y="108.7">TI_CDCE62005 #2</text>
<text x="90.8" y="108.7">REFCLK1_PD#[1..2]</text>
<text x="90.8" y="110.7">PLL_LOCK[1..2]</text>
<text x="164.1" y="108.7">DSP_LRESET#</text>
<text x="164.1" y="112.6">DSP_HOUT</text>
<text x="164.1" y="110.7">DSP_BOOTCOMPLETE</text>
<text x="164.1" y="114.5">DSP_SYSCLKOUT</text>
<text x="164.1" y="120.3">SPI_FPGA_CS1</text>
<text x="164.1" y="124.2">SPI_FPGA_MISO</text>
<text x="90.8" y="126.1">FPGA_ICS557_SEL</text>
<text x="90.8" y="128">FPGA_ICS557_PD#</text>
<text x="90.8" y="130">FPGA_ICS557_OE</text>
<text x="141" y="126.1">SPI</text>
<text x="164.1" y="128">SPI_FPGA_MOSI</text>
<text x="164.1" y="126.1">SPI_FPGA_SCK</text>
<text x="164.1" y="135.8">DSP_TDM_FS[0:1]A/B</text>
<text x="141" y="139.6">TDM CLK</text>
<text x="164.1" y="139.6">DSP_TDM_CLK[0:1]A/B</text>
<text x="58" y="149.3">ATMEL</text>
<text x="90.8" y="145.4">SPI_FPGA_CS#</text>
<text x="90.8" y="149.3">SPI_FPGA_MISO</text>
<text x="162.2" y="149.3">AMC_TDM_CLKA/B[p/n]</text>
<text x="195" y="147.3">AMC Edge Connector</text>
<text x="195" y="149.3">(Golden Finger)</text>
<text x="58" y="151.8">AT25128B</text>
<text x="90.8" y="153.1">SPI_FPGA_SCK</text>
<text x="162.2" y="151.2">AMC_TDM_CLKC/D[p/n]</text>
<text x="90.8" y="157">SPI_FPGA_MOSI</text>
<text x="171.9" y="162.8">BSC_JTAG_TCK</text>
<text x="171.9" y="164.7">BSC_JTAG_TMS</text>
<text x="171.9" y="166.6">BSC_JTAG_RST#</text>
<text x="90.8" y="168.6">COLD RESET</text>
<text x="90.8" y="172.4">WARM RESET</text>
<text x="160.3" y="170.5">FPGA_TDI</text>
<text x="198.9" y="170.5">BSC_JTAG_TDO</text>
<text x="90.8" y="176.3">FULL RESET</text>
<text x="160.3" y="174.4">FPGA_TDO</text>
<text x="198.9" y="174.4">BSC_JTAG_TDI</text>
<text x="241.3" y="174.3">Designed for TI by ADVANTECH</text>
<text x="54.1" y="184">60-pin emulation</text>
<text x="90.8" y="180.2">TRGRSTZ</text>
<text x="141" y="185.9">Control</text>
<text x="166.1" y="185.9">PHY_INT#</text>
<text x="187.3" y="184">PHY_TDI</text>
<text x="200.8" y="184">PHY_TDO</text>
<text x="56" y="187.9">(Female)</text>
<text x="166.1" y="187.9">PHY_RST#</text>
<text x="193.1" y="189.8">88E1111-B2</text>
</g>
<g font-size="2.1" fill="#0080ff">
<text x="158.4" y="29.6">+V3.3</text>
<text x="108.2" y="31.5">+V3.3</text>
<text x="108.2" y="60.5">+V3.3</text>
<text x="158.4" y="64.3">+V1.8</text>
<text x="158.4" y="72.1">+V1.8</text>
<text x="158.4" y="79.8">+V1.8 DSP_GPIO[0 : 15]</text>
<text x="158.4" y="93.3">+V1.8</text>
<text x="108.2" y="99.1">+V3.3</text>
<text x="108.2" y="124.2">+V3.3</text>
<text x="158.4" y="133.8">+V1.8</text>
<text x="108.2" y="143.5">+V3.3</text>
<text x="158.4" y="147.3">LVDS</text>
<text x="158.4" y="160.9">+V3.3</text>
<text x="108.2" y="166.6">+V3.3</text>
<text x="108.2" y="184">+V1.8</text>
<text x="158.4" y="184">+V3.3</text>
</g>
<g font-size="2.1" fill="#c0c0c0">
<text x="88.9" y="43.1">SPI_MMC_CS#</text>
<text x="88.9" y="45">SPI_MMC_MISO</text>
<text x="88.9" y="46.9">SPI_MMC_SCK</text>
<text x="88.9" y="48.9">SPI_MMC_MOSI</text>
</g>
<g font-size="1.7">
<text x="187.3" y="34.8">Control</text>
<text x="187.3" y="32.8">Alert</text>
<text x="187.3" y="36.7">Clk</text>
<text x="187.3" y="38.6">Data</text>
<text x="187.3" y="46.3">PG1</text>
<text x="187.3" y="42.5">PG</text>
<text x="187.3" y="44.4">RESET</text>
<text x="187.3" y="50.2">PG2</text>
<text x="187.3" y="52.1">ENA2</text>
<text x="187.3" y="48.3">ENA1</text>
<text x="187.3" y="56">UCD9222_VID2</text>
<text x="185.8" y="89.6">GPIO[0:15]</text>
<text x="185.8" y="95.5">POR#</text>
<text x="185.8" y="91.5">TIMI[0]</text>
<text x="185.8" y="97.5">RESETFULL#</text>
<text x="185.8" y="99.4">RESET#</text>
<text x="185.8" y="101.3">PACLKSEL</text>
<text x="185.8" y="103.3">LRRESETNMIEN#</text>
<text x="185.8" y="105.2">CORESEL[0:3]</text>
<text x="185.8" y="107.1">NMI#</text>
<text x="185.8" y="109.1">LRESET#</text>
<text x="185.8" y="111">BOOTCOMPLETE</text>
<text x="185.8" y="112.9">HOUT</text>
<text x="185.8" y="114.9">SYSCLKOUT</text>
<text x="185.4" y="135.1">TDM_FS[0:1] A/B</text>
<text x="185.4" y="139">TDM_CLK[0:1] A/B</text>
<text x="73.4" y="144.8">CS#</text>
<text x="73.4" y="148.6">MISO</text>
<text x="73.4" y="152.5">CLK</text>
<text x="73.4" y="156.3">MOSI</text>
<text x="222" y="183.6">Title</text>
<text x="222" y="189.4">Size</text>
<text x="229.8" y="189.4">Document Number</text>
<text x="279.9" y="189.4">Rev</text>
<text x="222" y="195.2">Date:</text>
<text x="230" y="195.2">Thursday, May 12, 2011</text>
<text x="260.6" y="195.2">Sheet</text>
<text x="270.3" y="195.2">8</text>
<text x="276.1" y="195.2">of</text>
<text x="281.9" y="195.2">40</text>
</g>
<g font-size="1.4">
<text x="30.9" y="11.6">5</text>
<text x="88.9" y="11.6">4</text>
<text x="146.8" y="11.6">3</text>
<text x="204.7" y="11.6">2</text>
<text x="262.6" y="11.6">1</text>
<text x=".5" y="36.2">D</text>
<text x="292.1" y="36.2">D</text>
<text x=".5" y="82.1">C</text>
<text x="292.1" y="82.1">C</text>
<text x=".5" y="127.9">B</text>
<text x="292.1" y="127.9">B</text>
<text x=".5" y="173.8">A</text>
<text x="292.1" y="173.8">A</text>
<text x="30.9" y="196.9">5</text>
<text x="88.9" y="196.9">4</text>
<text x="146.8" y="196.9">3</text>
<text x="204.7" y="196.9">2</text>
<text x="262.6" y="196.9">1</text>
</g>
</svg>
